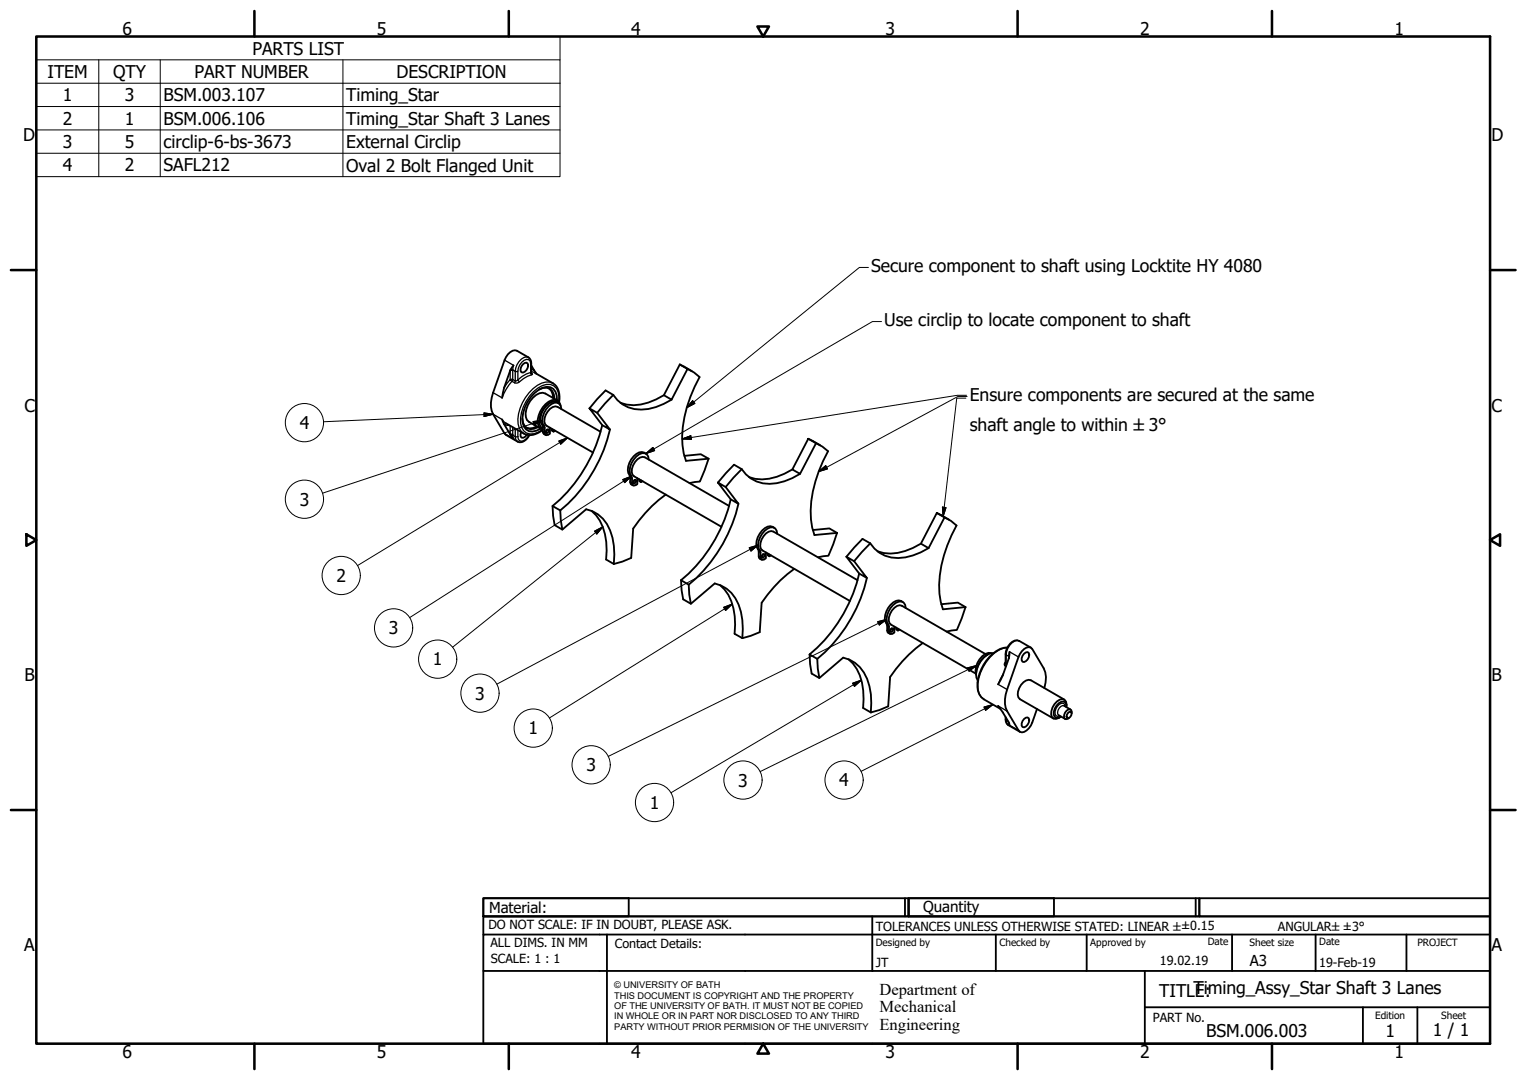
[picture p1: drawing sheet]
<svg xmlns="http://www.w3.org/2000/svg" width="420mm" height="297mm" viewBox="0 0 420 297" stroke-linecap="round" stroke-linejoin="round" font-family="sans-serif">
<!-- layer: Visible Narrow (ISO) -->
<g fill="none" stroke="#000" stroke-width=".36">
<path d="M138.8 99l2.5 1.5-.2 1.2M145.4 98.3a2.29 2.29 0 0 0-2.6 1.2l-.6 .8-.4 1.8M146.2 99.9l-.2 .2M135.7 113.9l2.5 1.5 1 1M138.7 116.7l1.6 .3M138.8 119.2l2.5 1.5-.2-1M140.4 117.1v2.4h.7M140.5 119.6l.6 .1M140.5 101.7h.6M140.9 104.9a14 14 0 0 0-2.7 4.5l-2.5-1.4M140.9 104.9l-.5-.5-1.7 2.2M140.9 104.9l.7 .4"/>
<path d="M141.1 104.4l-.2 .5M141.1 101.9h-.7v2.5h.7M141.1 104.4l.7 .4M141.1 101.7v2.7M141.1 117.5v2.2M141.1 119.7l.7 .4M141.1 101.7l.7 .4M141.8 104.8l-.2 .5M141.8 104.8l.7-.3 .4 .5M141.8 102.1v2.7M141.8 117.9v2.2M142.5 102.1v2.4l2.4-1.7 1.1-.4 .3 .7"/>
<path d="M142.5 118.3v1.8M145.6 119.7a2.31 2.31 0 0 1-2.7 1.5l-.4-1.1M146 100.1l-.1-.7-.4-.5a2.21 2.21 0 0 0-2.5 1.5l-.5 1.7h-.7M146 100.1v2.3h.2M146.2 102.2l1 .4M146.2 101.6l.8 .2M146.2 102.6l.3 .4a8.6 8.6 0 0 0-3.9 2.2l-1 .1M149.2 116.8l.5 .3M149.4 117.4l.5 .3M149.4 118.7l.5 .3M152.1 105.4a4.2 4.2 0 0 0-4.3 .6 12.2 12.2 0 0 0-5.2 10.6l.3 1.1 .5 .9 .7 .7M153.7 110.5a3.9 3.9 0 0 0-2.3-4.8 7.7 7.7 0 0 0-6.6 4.7 9.3 9.3 0 0 0-1.3 7.1 2.97 2.97 0 0 0 4.6 1.4l1.2-.8"/>
<path d="M141.8 120.1l.3 1 .3 .4M141.8 120.1h.7M173.2 130.7l.5 .3M173.4 131.2l.5 .3M173.4 132.6l.5 .3M208.6 151.1l.5 .3M208.8 151.6l.5 .3M208.8 153l.5 .3M243.9 171.5l.5 .3M244.1 172.1l.5 .2M244.1 173.4l.5 .3M276.7 179.9l.1 .2"/>
<path d="M277.2 178.1a9.2 9.2 0 0 0-6.7 5.4 7.9 7.9 0 0 0-.5 8.2l.7 .6M280.5 176.3a2.28 2.28 0 0 0-2.7 1.2l-.5 .8-.5 1.8M275.1 194.8l-.5-.7 2.5 1.5M276.1 185.3l-1.5 2.9 2.5 1.4M276.6 182.2a.67 .67 0 0 0 0 1l.2-.4-.1-.3M276.6 183.2l.2 .1M276.7 182.1v.1M276.7 197.9l.1 .2M276.8 198.1l.1 .6 .6 .7M276.8 180.1l.1 2.7M276.8 197.5v.6M276.8 180.1l.8 .4"/>
<path d="M276.8 198.1l.6 .3M277.6 180.5l.2-1.2 2.4 1.4M277.6 198.7l.2 .8 2.4 1.4M277.6 180.7v.1M277.6 180.5v.6M277.6 180.5l.1 .1M292.8 194.1a1.71 1.71 0 0 0-1.5 2.6M293.1 194.3l-.2-.6-.3-.3a2.44 2.44 0 0 0-2 3.5l.4 .1 .6-.1"/>
</g>
<!-- layer: Visible (ISO) -->
<g fill="none" stroke="#000" stroke-width=".51">
<path d="M138.2 115.4l2.2 4.1 .9 1.2M139.2 116.4l4.9 2.9a4.7 4.7 0 0 0 5.3-1.1M141.3 100.5l-.8 1.2a28.6 28.6 0 0 0-2.3 7.7M143.4 118.8l-.1 1.3 .2 .3h.5l.5-.3 .4-.5M143.7 115.1a2.65 2.65 0 0 0 1.4 2.7 2.65 2.65 0 0 0 3-.3M143.9 100.2l1-.5a1.49 1.49 0 0 1-.5 2.5l-.5 .3-.4-.1a1.69 1.69 0 0 1 .4-2.2zM146.2 100.5l1.4 2.3M146.2 102.6v-2.7a1.86 1.86 0 0 0-.8-1.6l-3.2-1.8a3.1 3.1 0 0 0-3.4 2.5l-3.1 9a7.6 7.6 0 0 0 0 5.9l3.1 5.3 3.6 2.3a2.73 2.73 0 0 0 3.3-1.8M147.2 102.6l4.9 2.8a4.8 4.8 0 0 1 1.7 5.2M147.7 117.3l-2 .5-.9-.2M148.3 107.1a2.66 2.66 0 0 1 3-.1 2.66 2.66 0 0 1 1.3 2.7M150.5 118.2l-.3 .6"/>
<path d="M150.6 118.1h.3l.1 .2-.1 .5-.6 .3v-.7zM151.1 106.8l.6 .7 .5 2M151.8 117.9v.5l.5 .3v-.5M152.8 118.5l-.5 .2M153.3 110.1a3 3 0 0 0-2.8-3.7 8.9 8.9 0 0 0-6.5 7.1 4.2 4.2 0 0 0 1.5 5.1l1 .1 1.1-.2 1.2-.6M153.4 110.2l-3.3-2a2.96 2.96 0 0 0-3.4 1.1 5.9 5.9 0 0 0-1.7 6.2l3.9 2.4M153.7 110.9a2.29 2.29 0 0 0-3.4 .7 4.4 4.4 0 0 0-.9 5.8v1.7l.8 .5M154 111.2a1.82 1.82 0 0 0-2.8-.4 6.1 6.1 0 0 0-2.7 5.9l.3 .7 .6 .5M154.2 111.5a1.89 1.89 0 0 0-1.3-1.5 1.89 1.89 0 0 0-1.9 .5 6.4 6.4 0 0 0-2.8 6.7l.5 .6 .7 .3M154.5 112.5a1.59 1.59 0 0 0-.9-1.6 1.59 1.59 0 0 0-1.8 .2 5.5 5.5 0 0 0-2.5 5.4 2.67 2.67 0 0 1 .6 2.5l.1 .5 .3 .2 1-.4v-1.7M162.2 112.3l2.1 1.2 3.5 4.6-2.1-1.2zM165.2 118.8l-11.8-6.9a2.39 2.39 0 0 0-2.7 1.3 3.1 3.1 0 0 0-.3 3.9l12.8 7.4"/>
<path d="M165.7 116.9a41.5 41.5 0 0 1-13.7 22.3M167.8 118.1a41.3 41.3 0 0 1-13.6 22.3M168.7 108.6l-4.4 4.9M168.7 108.6l-2.1-1.2-4.4 4.9M168.7 108.6a9.1 9.1 0 0 0 9.7 3.9l2.1-.5 4.3-2.1M182.7 108.7a13.5 13.5 0 0 1-12 2.1M187 100.3l2.2 1.2-4.4 8.4-2.1-1.2zM187 100.3l3.4 1.8M189.2 101.5l1.7 .9 1.6 1.3a34.4 34.4 0 0 0-4.7 18.8l.3 2.2 .6 2.1 6.3-.6M152 139.2l.2 2.7 .4 2.5 2.1 1.3 6.6-5.6a9.6 9.6 0 0 1 7.2 7.8l.5 4.7-.1 2.5M152 139.2l2.2 1.2M174.6 132l-.4 .6"/>
<path d="M174.6 132h.3v.7l-.6 .3-.1-.3zM175.9 131.8v.5l.5 .3v-.5M176.8 132.3l-.4 .3M177.7 124.8a2.26 2.26 0 0 0-3.4 .7 4.4 4.4 0 0 0-.9 5.7l.1 1.8 .7 .5M178.5 126.4a1.6 1.6 0 0 0-.8-1.6 1.6 1.6 0 0 0-1.8 .2 5.4 5.4 0 0 0-2.5 5.3 2.91 2.91 0 0 1 .5 2.6l.1 .5 .4 .2 1-.4v-1.7M183.2 136a35.3 35.3 0 0 0-9 9.4l-.5 8-2.4 1.1-2.4 .6M188.3 125.4l4.5-.5 2.2 1.3M195 126.2l-2.4 6.2-2.9 .5M197.5 132.7l2.2 1.2 3.5 4.7-2.1-1.3zM200.6 139.2l-23.2-13.4a2.41 2.41 0 0 0-2.7 1.3 3.6 3.6 0 0 0-.7 3.4l.4 .5 24.1 13.9M201.1 137.3a40.9 40.9 0 0 1-13.7 22.3M203.2 138.6a40.9 40.9 0 0 1-13.7 22.2"/>
<path d="M204.1 129l-4.4 4.9M204.1 129l-2.1-1.2-4.5 4.9M204.1 129a9.5 9.5 0 0 0 11.8 3.4l2.1-.9 2.1-1.2M218 129.1a13.7 13.7 0 0 1-11.9 2.1M222.4 120.7l2.1 1.2-4.4 8.4-2.1-1.2zM222.4 120.7l3.3 1.8M224.5 121.9l1.8 .9 1.5 1.3a32 32 0 0 0-4.3 21l.6 2.1 6.2-.6M154.2 140.4l.1 2.7 .4 2.6M162.8 140.5a13.5 13.5 0 0 1 4.1 10.9l-.1 2.5 2.1 1.2M187.4 159.6l.1 2.7 .5 2.5 2.1 1.3 6.6-5.6a9.6 9.6 0 0 1 7.2 7.8l.4 2.2v5M187.4 159.6l2.1 1.2M209.9 152.4l-.3 .6"/>
<path d="M210 152.4h.3l.1 .2-.1 .5-.6 .3-.1-.3zM211.2 152.2v.5l.5 .3v-.5M212.2 152.7l-.5 .3M213.1 145.2a1.96 1.96 0 0 0-2.6 .1 5.3 5.3 0 0 0-2.3 5.2 2.79 2.79 0 0 1 .6 2.5v.4l.7 .5M213.8 146.8a1.59 1.59 0 0 0-.8-1.6 1.59 1.59 0 0 0-1.8 .2 5.5 5.5 0 0 0-2.5 5.4 2.69 2.69 0 0 1 .6 2.5l.1 .5 .3 .2 1-.4v-1.7M218.5 156.4a35.6 35.6 0 0 0-8.9 9.4l-.6 8.1-2.4 1-2.3 .6M223.6 145.8l4.6-.5 2.1 1.3M230.3 146.6l-2.4 6.3-2.8 .4M232.9 153.1l2.1 1.3 3.5 4.6-2.1-1.3zM236 159.6l-23.2-13.4a2.34 2.34 0 0 0-2.7 1.3 3.8 3.8 0 0 0-.7 3.4l.4 .5 24.1 13.9M236.4 157.7a41 41 0 0 1-13.6 22.3M238.5 159a41 41 0 0 1-13.6 22.2"/>
<path d="M239.5 149.4l-4.5 5M239.5 149.4l-2.2-1.2-4.4 4.9M239.5 149.4a9 9 0 0 0 9.6 3.9l2.1-.5 2.1-.9 2.2-1.1M253.4 149.5a13.7 13.7 0 0 1-12 2.1M257.8 141.1l2.1 1.2-4.4 8.5-2.1-1.3zM257.8 141.1l3.3 1.8M259.9 142.3l1.7 .9 1.6 1.3a31.7 31.7 0 0 0-4.4 21l.6 2.1 6.3-.6M189.5 160.8l.2 2.7 .4 2.6M198.1 160.9a13.4 13.4 0 0 1 4.2 10.9l-.2 2.5 2.2 1.2M222.8 180l.1 2.7 .4 2.6 2.1 1.2 6.6-5.6a9.6 9.6 0 0 1 7.2 7.8l.4 2.3v4.9M222.8 180l2.1 1.2M245.3 172.9l-.4 .5"/>
<path d="M245.3 172.8h.3l.2 .3-.2 .4-.6 .3-.1-.2zM246.6 172.6v.5l.5 .3v-.5M247.5 173.2l-.4 .2M248.4 165.6a1.96 1.96 0 0 0-2.6 .1 4.8 4.8 0 0 0-1.7 6.4l.1 1.7 .7 .5M249.2 167.2a1.6 1.6 0 0 0-.8-1.6 1.6 1.6 0 0 0-1.9 .2 4.8 4.8 0 0 0-1.9 6.5v1.4l.2 .5 .3 .2 1-.4v-1.7M253.9 176.9a36.2 36.2 0 0 0-9 9.3l-.5 8.1-2.4 1-2.4 .6M259 166.2l4.5-.5 2.2 1.3M265.7 167l-2.4 6.3-2.9 .4M271.1 179.9l-22.9-13.3a2.35 2.35 0 0 0-2.8 1.3 3.7 3.7 0 0 0-.7 3.5l.5 .4 23.3 13.5M272.7 179.6a3.2 3.2 0 0 0-3.2 1.7 4.8 4.8 0 0 0-.9 4.1M273.4 179.6a5.8 5.8 0 0 0-4.8 5.8l.1 1 .3 .8M277.2 178.1a9.2 9.2 0 0 0-7.2 6 8.3 8.3 0 0 0-.5 6.9l1.2 1.3 4.6 2.7"/>
<path d="M277.8 179.3l-.2 1.6a27.3 27.3 0 0 1-3 7.3M281.8 179.8l.9-.4a1.3 1.3 0 0 1 0 2l-.9 .7-.5-.1a1.69 1.69 0 0 1 .5-2.2zM283.7 178.1l-3.2-1.8a2.9 2.9 0 0 0-3.5 2.1l-.3 1.5v2.6M224.9 181.2l.1 2.7 .4 2.6M233.5 181.3a13.3 13.3 0 0 1 4.1 10.9l-.1 2.5 2.1 1.2M268.6 185.3v.2M271.8 180a6.4 6.4 0 0 0-3.2 5.3M274.6 194.1l3 4.6 .2 .8M276.7 197.2v.7a1.78 1.78 0 0 0 .8 1.5l3.1 1.9M281.8 197.7l.9-.4a1.27 1.27 0 0 1 0 2l-.9 .8-.5-.2a1.69 1.69 0 0 1 .5-2.2zM287.4 189.2a7 7 0 0 0-.2-5.4l-3.2-5.3a1.43 1.43 0 0 0-2.2 0l-.6 .6-1 1.6-3.1 8.9a7.7 7.7 0 0 0 0 6l3.1 5.3a1.39 1.39 0 0 0 2.3 0l1.2-1.4 1.6-4.5M291.3 196.7l1.8 1"/>
<path d="M292.8 194.1l1.8 1M292.8 192.4l-9.1-5.3a2.42 2.42 0 0 0-2.8 1.3 3.7 3.7 0 0 0-.7 3.4l.4 .5 9.2 5.3M293.4 194.5v-.8l-.3-.5a1.73 1.73 0 0 0-2.4 .9 2.84 2.84 0 0 0-.5 3.1l.5 .3 1.2-.4M293.5 194.2a1.5 1.5 0 0 0-1.2-1.9 4 4 0 0 0-2.8 4.9 1.56 1.56 0 0 0 2.2 .1M293.9 196l.5-.3 .3 .1a1.15 1.15 0 0 1-1.1 1.6l-.1-.4zM294.9 196.2l-.1-.9-.4-.2a1.88 1.88 0 0 0-1.5 2.6l.4 .1 .9-.4"/>
</g>
<!-- layer: Symbol (ISO) -->
<g fill="none" stroke="#000" stroke-width=".28">
<path d="M10 16.5v-6.5h144.1v6.5M10 16.5h144.1v6.4M10 16.5v32.1h144.1v-25.7M27.2 16.5v32.1M44.1 16.5v32.1M94.4 16.5v32.1M10 22.9h144.1M10 29.3h144.1M10 35.7h144.1M10 42.1h144.1M239 73.6h-2.5l-47.5 38.5M242.5 88.4h-2.4l-62.4 36.4"/>
<path d="M133.2 113.5l2.5 .4-2.5 .6zM135.7 113.9l-46.7 2.1M146.7 115.9l2.5-.3-2.2 1.3zM149.2 115.6l-60.4 20M190.6 110.2l.6 .8-2.2 1.1zM265.8 109.5h-2.6l-3.7 32.5M265.9 108.7h-2.5l-75.7 12M266.1 109h-2.5l-38.3 20.7M153.8 121.3l2.3-.9-1.8 1.7zM156.1 120.4l-57.7 35.2M171.3 131.9l2.4-.9-1.8 1.7zM173.7 131l-61 38.9"/>
<path d="M177.7 124.8l1.9-1.7 .5 .8zM187.7 120.7l2.4-.8 .1 .9zM225.3 129.7l1.9-1.6 .5 .9zM259.3 139.5l1 .1-.8 2.4zM163.6 146.1l2.3-1.2-1.7 2zM165.9 144.9l-41.4 33.1M206.1 150.7l2.5-.8-2 1.6zM208.6 149.9l-71.9 38.3M199.1 167l2.4-.9-1.9 1.8zM201.5 166.1l-50.3 31.4M241.5 171l2.4-.7-2 1.6zM243.9 170.3l-76.6 37.8"/>
<path d="M234.6 187.9l2.4-.8-1.9 1.7zM237 187.1l-52.4 30.9M266.2 183.7l2.5-.7-2.1 1.6zM268.7 183l-59.6 29.2M270.7 194.5l2.5-.7-2 1.6zM273.2 193.8l-36.3 18.4"/>
<circle cx="83.8" cy="116.2" r="5.3"/>
<circle cx="83.8" cy="137.3" r="5.3"/>
<circle cx="93.9" cy="158.3" r="5.3"/>
<circle cx="108.3" cy="172.7" r="5.3"/>
<circle cx="120.4" cy="181.3" r="5.3"/>
<circle cx="132.1" cy="190.6" r="5.3"/>
<circle cx="146.7" cy="200.3" r="5.3"/>
<circle cx="162.7" cy="210.4" r="5.3"/>
<circle cx="204.4" cy="214.5" r="5.3"/>
<circle cx="232.3" cy="214.5" r="5.3"/>
<circle cx="180.1" cy="220.7" r="5.3"/>
</g>
<!-- layer: Border (ISO) -->
<g fill="none" stroke="#000" stroke-width=".7">
<path d="M10 10h400v277h-400zM70 3v7M140 3v7M208.4 7.3h3.2l-1.6 2.7zM280 3v7M350 3v7M3 74.3h7M410 74.3h7M7.3 146.9l2.7 1.6-2.7 1.6zM410 148.5l2.7-1.6v3.2zM3 222.8h7M410 222.8h7"/>
<path d="M70 287v7M140 287v7M210 287l1.6 2.8h-3.2zM280 287v7M350 287v7"/>
</g>
<!-- layer: Title (ISO) -->
<g fill="none" stroke="#000" stroke-width=".51">
<path d="M133 247h40v5h-40zM133 247h117v5h-117zM133 257v-5h277v5M133 257h277v30h-277zM167 257v30M240 252v15M249 247v5M250 247h40v5h-40zM250 247h80v5h-80zM274 257v10M299 257v10M329 247v5"/>
<path d="M330 247h80v5h-80zM339 257v10M362 257v10M387 257v10M133 267h277M315 277h95M315 267v20M375 277v10M390 277v10"/>
</g>
<!-- layer: Symbol (ISO) -->
<g fill="#000" stroke="#000" stroke-width=".28">
<path d="M133.2 114.5l2.5-.6zM133.2 113.5l2.5 .4-2.5 .6zM147 116.9l2.2-1.3zM146.7 115.9l2.5-.3-2.2 1.3zM187.7 120.7l2.4-.8zM187.7 120.7l2.4-.8 .1 .9zM190.6 110.2l-1.6 1.9zM190.6 110.2l.6 .8-2.2 1.1zM154.3 122.1l1.8-1.7zM153.8 121.3l2.3-.9-1.8 1.7zM171.9 132.7l1.8-1.7zM171.3 131.9l2.4-.9-1.8 1.7z"/>
<path d="M177.7 124.8l1.9-1.7zM177.7 124.8l1.9-1.7 .5 .8zM225.3 129.7l1.9-1.6zM225.3 129.7l1.9-1.6 .5 .9zM259.3 139.5l.2 2.5zM259.3 139.5l1 .1-.8 2.4zM165.9 144.9l-1.7 2zM163.6 146.1l2.3-1.2-1.7 2zM206.6 151.5l2-1.6zM206.1 150.7l2.5-.8-2 1.6zM199.6 167.9l1.9-1.8zM199.1 167l2.4-.9-1.9 1.8z"/>
<path d="M241.9 171.9l2-1.6zM241.5 171l2.4-.7-2 1.6zM235.1 188.8l1.9-1.7zM234.6 187.9l2.4-.8-1.9 1.7zM266.6 184.6l2.1-1.6zM266.2 183.7l2.5-.7-2.1 1.6zM271.2 195.4l2-1.6zM270.7 194.5l2.5-.7-2 1.6z"/>
</g>
<g font-size="4.8">
<text x="33.7" y="9.6">6</text>
<text x="103.7" y="9.6">5</text>
<text x="173.7" y="9.6">4</text>
<text x="243.7" y="9.6">3</text>
<text x="313.7" y="9.6">2</text>
<text x="383.7" y="9.6">1</text>
<text x="69.4" y="15">PARTS LIST</text>
<text x="13.1" y="21.4">ITEM</text>
<text x="31.1" y="21.5">QTY</text>
<text x="53.5" y="21.4">PART NUMBER</text>
<text x="109.1" y="21.5">DESCRIPTION</text>
<text x="17.3" y="27.9">1</text>
<text x="34.3" y="27.9">3</text>
<text x="45" y="27.9">BSM.003.107</text>
<text x="95.3" y="27.9">Timing_Star</text>
<text x="17.3" y="34.3">2</text>
<text x="34.3" y="34.3">1</text>
<text x="45" y="34.3">BSM.006.106</text>
<text x="95.3" y="34.4">Timing_Star Shaft 3 Lanes</text>
<text x="6.3" y="38.9">D</text>
<text x="17.3" y="40.7">3</text>
<text x="34.3" y="40.7">5</text>
<text x="45" y="40.8">circlip-6-bs-3673</text>
<text x="95.3" y="40.8">External Circlip</text>
<text x="410.4" y="38.9">D</text>
<text x="17.3" y="47.1">4</text>
<text x="34.3" y="47.1">2</text>
<text x="45" y="47.1">SAFL212</text>
<text x="95.3" y="47.2">Oval 2 Bolt Flanged Unit</text>
<text x="239.7" y="74.9">Secure component to shaft using Locktite HY 4080</text>
<text x="243.3" y="89.8">Use circlip to locate component to shaft</text>
<text x="6.7" y="113.2">C</text>
<text x="266.9" y="110.4">Ensure components are secured at the same</text>
<text x="410.4" y="113.2">C</text>
<text x="82.5" y="118">4</text>
<text x="266.9" y="118.5">shaft angle to within ±3°</text>
<text x="82.5" y="139.1">3</text>
<text x="92.6" y="160.1">2</text>
<text x="107" y="174.5">3</text>
<text x="119.1" y="183">1</text>
<text x="6.8" y="187.4">B</text>
<text x="410.4" y="187.4">B</text>
<text x="130.7" y="192.4">3</text>
<text x="145.4" y="202">1</text>
<text x="161.3" y="212.1">3</text>
<text x="203.1" y="216.3">3</text>
<text x="230.9" y="216.3">4</text>
<text x="178.8" y="222.5">1</text>
<text x="6.7" y="261.7">A</text>
<text x="410.4" y="261.7">A</text>
<text x="319" y="274.2">TITLTiming_Assy_Star Shaft 3 Lanes</text>
<text x="328.8" y="274.2">E:</text>
<text x="331.9" y="285.3">BSM.006.003</text>
<text x="381.2" y="285.3">1</text>
<text x="394.2" y="285">1 / 1</text>
<text x="33.7" y="291">6</text>
<text x="103.7" y="290.9">5</text>
<text x="173.7" y="290.9">4</text>
<text x="243.7" y="291">3</text>
<text x="313.7" y="291">2</text>
<text x="383.7" y="290.9">1</text>
</g>
<g font-size="4.6">
<text x="242" y="273.7">Department of</text>
<text x="242" y="278.4">Mechanical</text>
<text x="242" y="283.2">Engineering</text>
</g>
<g font-size="4.1">
<text x="134.6" y="251.1">Material:</text>
<text x="254" y="250.8">Quantity</text>
<text x="343.9" y="265.6">A3</text>
</g>
<g font-size="3.5">
<text x="134.4" y="255.6">DO NOT SCALE: IF IN DOUBT, PLEASE ASK.</text>
<text x="241" y="256">TOLERANCES UNLESS OTHERWISE STATED: LINEAR ±±0.15</text>
<text x="351.6" y="256">ANGULAR±±3°</text>
<text x="134.9" y="260.6">ALL DIMS. IN MM</text>
<text x="169.2" y="260.6">Contact Details:</text>
<text x="135.1" y="264.8">SCALE: 1 : 1</text>
<text x="241" y="266">JT</text>
<text x="319.2" y="265.5">19.02.19</text>
<text x="363" y="266">19-Feb-19</text>
<text x="317.2" y="281.2">PART No.</text>
</g>
<g font-size="2.8">
<text x="241" y="260.1">Designed by</text>
<text x="275" y="260.1">Checked by</text>
<text x="300" y="260.1">Approved by</text>
<text x="332.3" y="260">Date</text>
<text x="343.8" y="260.1">Sheet size</text>
<text x="363" y="260">Date</text>
<text x="390" y="260.1">PROJECT</text>
<text x="378.4" y="280.1">Edition</text>
<text x="396.6" y="280.1">Sheet</text>
</g>
<g font-size="2.5">
<text x="169" y="271.9">© UNIVERSITY OF BATH</text>
<text x="169" y="274.7">THIS DOCUMENT IS COPYRIGHT AND THE PROPERTY</text>
<text x="169" y="277.5">OF THE UNIVERSITY OF BATH. IT MUST NOT BE COPIED</text>
<text x="169" y="280.4">IN WHOLE OR IN PART NOR DISCLOSED TO ANY THIRD</text>
<text x="169" y="283.2">PARTY WITHOUT PRIOR PERMISION OF THE UNIVERSITY</text>
</g>
</svg>
